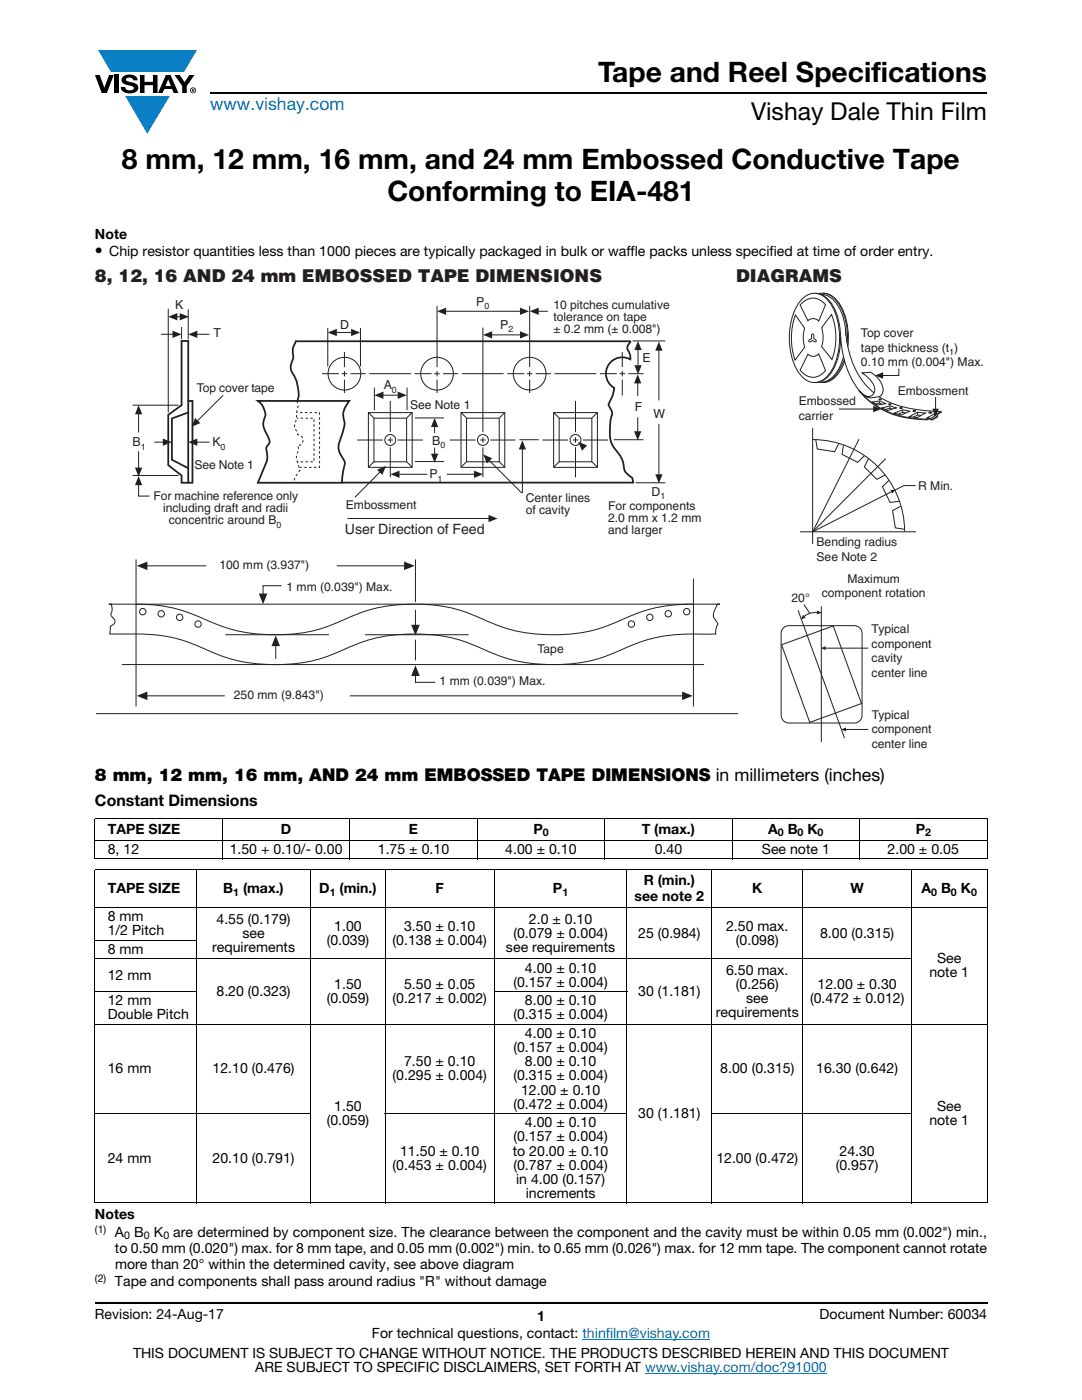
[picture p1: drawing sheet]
<svg xmlns="http://www.w3.org/2000/svg" width="216mm" height="279mm" viewBox="0 0 216 279" stroke-linecap="round" stroke-linejoin="round" font-family="sans-serif">
<g fill="#0a7fc3">
<path d="M19.6 10h19.7l-2.6 4.3h-1.1h-13.5z"/>
<path d="M25 19.2h8.9l-4.5 7.5z"/>
</g>
<g fill="#000">
<path d="M18.9 15h1l.9 2.5 1-2.5h.9l-1.4 3.6h-1zM22.9 15h.9v3.6h-.9zM24.6 15.3a2.1 2.1 0 0 1 2.8 .3l.1 .4h-.9a.79 .79 0 0 0-.7-.5 .79 .79 0 0 0-.8 .4l.3 .3 1 .2a1.08 1.08 0 0 1 1.2 1 1.08 1.08 0 0 1-1.1 1.2 1.73 1.73 0 0 1-2.4-1.2h.9a.96 .96 0 0 0 .8 .6 .96 .96 0 0 0 .9-.4 1.31 1.31 0 0 0-1.2-.6 1.03 1.03 0 0 1-1.1-.6 1.03 1.03 0 0 1 .2-1.1zM27.9 15h.9v1.3h1.7v-1.3h.9v3.6h-.9v-1.6h-1.7v1.6h-.9zM34.8 15h1.1l.9 1.4 1-1.4h1l-1.5 2.2v1.4h-.9v-1.4z"/>
<path d="M33.6 15.9l.5 1.3h-1.1zM33.1 15l-1.6 3.6h1l.3-.8h1.5l.3 .8h1l-1.6-3.6z"/>
<path d="M38.4 17.8h.2v.2h-.2zM38.3 17.7v.7h.1v-.3l.4 .3-.2-.3 .2-.2-.1-.2z"/>
<path d="M38.1 18a.46 .46 0 0 1 .9 0 .46 .46 0 0 1-.9 0zM37.9 18a.6 .6 0 0 0 1.2 0 .6 .6 0 0 0-1.2 0z"/>
</g>
<path d="M42 18.6h155M18.9 260h178.1" fill="none" stroke="#000" stroke-width=".36"/>
<path d="M116.2 267.3h25.5M128.7 274h36.3" fill="none" stroke="#007ec4" stroke-width=".2"/>
<g fill="none" stroke="#000" stroke-width=".2">
<path d="M18.9 163.3h178.1M18.9 167.7h178.1M18.9 171.4h178.1M18.9 173.5h178.1M18.9 163.4v7.9M18.9 173.6v66.3M39.1 173.4v66.7M44.4 163.2v8.3M62 173.4v66.7M69.8 163.2v8.3M76.8 173.4v66.7M95.2 163.2v8.3"/>
<path d="M98.7 173.4v66.7M120.7 163.2v8.3M125.1 173.4v66.7M142 173.4v66.7M146.1 163.2v8.3M160.2 173.4v66.7M171.5 163.2v8.3M181.9 173.4v66.7M197 163.4v7.9M197 173.6v66.3M18.9 181.1h178.1M18.9 187.6h20.3"/>
<path d="M18.9 191.3h163.1M18.9 197.9h20.3M98.6 197.9h26.6M18.9 204.4h178.1M18.9 222.2h43.2M76.8 222.2h48.4M141.9 222.2h40.1M18.9 240h178.1"/>
</g>
<path d="M18.9 53.3h177.4v96.5h-177.4z" fill="#fff"/>
<path d="M167.4 81.6h6.9" fill="none" stroke="#231f20" stroke-width=".2"/>
<path d="M174.2 81l1.7 .6-1.7 .7z" fill-rule="evenodd" fill="#231f20"/>
<path d="M159.8 60a3.3 3.3 0 0 1 5.4 0 13.4 13.4 0 0 1 1.5 12.3 5.9 5.9 0 0 1-3.4 4 3.8 3.8 0 0 1-4.1-2.1 14 14 0 0 1 0-13.5zM162.7 58.5a4.6 4.6 0 0 1 3.8 3.1 14.2 14.2 0 0 1-.5 12.6 4.2 4.2 0 0 1-3.3 2.1M158.7 62.9l1.9 2.6a6.5 6.5 0 0 0 0 3.8l-2 2.6a13.7 13.7 0 0 1 .1-9zM160 60.5a2.98 2.98 0 0 1 4.7 .3l-1.3 3.3a1.51 1.51 0 0 0-2.2-.1l-1.5-3.1zM161.2 70.7a1.48 1.48 0 0 0 2.2-.1l1.3 3.4a3 3 0 0 1-5-.1zM162 66.7l.4 .1v.8l.4 .3v.3l-.7-.2-.5 .2-.2-.1v-.2l.5-.3zM165.9 62.8a12.6 12.6 0 0 1 .1 8.9l-2.1-2.5a6 6 0 0 0 0-3.8zM172.3 79a17.8 17.8 0 0 0 12.7 4.7l.4-.2 .5 .2 1.1-.6v-.5l.8-.4M186.5 82.6l-.1 .5-.8 .4M187 82.6h-.6l-1.5 .8 .5 .1" fill="none" stroke="#231f20" stroke-width=".2"/>
<path d="M185.3 82.4l.3-.2 .3 .2-.3 .1z" fill="#fff"/>
<path d="M185.3 82.4l.3-.2 .3 .2-.3 .1z" fill="none" stroke="#231f20" stroke-width=".2"/>
<path d="M182.2 82h.5z" fill="#fff"/>
<path d="M182.2 82h.5z" fill="none" stroke="#231f20" stroke-width=".2"/>
<path d="M177.3 80.7h.5z" fill="#fff"/>
<path d="M177.3 80.7h.5z" fill="none" stroke="#231f20" stroke-width=".2"/>
<path d="M175.4 79.7h.4z" fill="#fff"/>
<path d="M175.4 79.7h.4z" fill="none" stroke="#231f20" stroke-width=".2"/>
<path d="M179.5 81.4h.5z" fill="#fff"/>
<g fill="none" stroke="#231f20" stroke-width=".2">
<path d="M172 74.4l1.7-.1a4.1 4.1 0 0 1 2.5 3.9l-.6 .9-1.8 .3a2.69 2.69 0 0 1-2.4-1.5l.4 .4a1.52 1.52 0 0 0 2.6 .1 2.28 2.28 0 0 0-.6-2.4zM179.3 73.6v1.3h-3.2M174.1 80.2l1.5-.2 1.1 .6-1.6 .2zM174.7 80.6l.8-.1 .5 .2M175.5 80.1v.3M176 81.4l1.6-.4 1.3 .4-1.7 .5zM177.6 81l-.1 .4M178.1 81.6l-.6-.1-.8 .2M178.4 82.5l1.7-.7 1.4 .3-1.6 .7zM179.5 81.4h.5zM180.1 81.8v.5M180.7 82.4l-.6-.1-.8 .3"/>
<path d="M181.4 83.2l1.7-.9 1.6 .1-1.7 .9zM183.1 82.3v.5M183.8 82.9l-.7-.1-.8 .4"/>
</g>
<path d="M174.6 74.9l1.6-.6v1.3z" fill-rule="evenodd" fill="#231f20"/>
<path d="M186.7 79.2v2.5" fill="none" stroke="#231f20" stroke-width=".2"/>
<path d="M186 81.6h1.3l-.6 1.6z" fill-rule="evenodd" fill="#231f20"/>
<g fill="none" stroke="#231f20" stroke-width=".2">
<path d="M163.3 58.6a3.6 3.6 0 0 1 4.1 2.1 13.1 13.1 0 0 1 1.6 7.8M163.8 58.7a4.5 4.5 0 0 1 3.7 2.8 12.1 12.1 0 0 1 1.3 5.5M164.3 58.5a4.6 4.6 0 0 1 3.8 3.1 14.8 14.8 0 0 1 1.1 7.7M167.7 67.2a17.5 17.5 0 0 0 5.6 12.8 16.6 16.6 0 0 0 10.3 3.7l1.4 .1 .4-.2 .6 .2 1.1-.6v-.5l.7-.4v-.2a24 24 0 0 1-12.4-2.9M168.3 71.2a6.4 6.4 0 0 1-3.9 5l-.7 .1M168.5 71.7a6.4 6.4 0 0 1-3.8 4.5h-1.4M168.6 72.1a6.1 6.1 0 0 1-3.7 4.2h-.6M168.7 65.8a17.9 17.9 0 0 0 4.5 11.6l1.2 1M162.2 85.4v23.2M162.2 87.7a18.3 18.3 0 0 1 18.3 18.4M162.8 87.8l.3 1.8 3.4 .5 .9-1.6M168.3 88.9l-.3 1.8 3.1 1.6 1.3-1.3"/>
<path d="M171.4 87.6l-9.2 18.5M173.3 91.5l-.8 1.7 2.4 2.5 1.7-.9M176.7 91.5l-14.5 14.6M177.4 95.8l-1.3 1.3 1.5 3.2 1.8-.3M177.9 98.1l-15.7 8M159.6 106.1h23.2M179.7 101l-1.6 .9 .6 3.4 1.8 .3"/>
</g>
<path d="M177.7 97.8l1-.1-.7 .8z" fill-rule="evenodd" fill="#231f20"/>
<path d="M182.7 96.9h-2.3l-2.1 1.1M155.9 128.7l10.4-3.8 5.6 15.5-10.3 3.8zM156.5 125.2l.9-.3h13.1a1.54 1.54 0 0 1 1.5 1.5v16.4a1.54 1.54 0 0 1-1.5 1.5h-13.1a1.54 1.54 0 0 1-1.5-1.5v-16.4v-.5zM159.2 121.8l9.3 25.5M163.1 122.2l-1.4 .2-1.2 .6M163.9 121v27.1" fill="none" stroke="#231f20" stroke-width=".2"/>
<g fill="#231f20">
<path d="M163 121.8l1 .5-1 .3z" fill-rule="evenodd"/>
<path d="M160.2 122.7l.6 .6-1 .3z" fill-rule="evenodd"/>
</g>
<path d="M164.7 129.4h8.5" fill="none" stroke="#231f20" stroke-width=".2"/>
<path d="M163.8 129.4l.9-.4v.7z" fill-rule="evenodd" fill="#231f20"/>
<path d="M168.8 145.6h4.4" fill="none" stroke="#231f20" stroke-width=".2"/>
<path d="M167.9 145.6l.9-.4v.8z" fill-rule="evenodd" fill="#231f20"/>
<g fill="none" stroke="#231f20" stroke-width=".2">
<path d="M96.4 65.4v20.8M71.3 87.8h5.1M73.5 82.3h8.7v11h-8.7zM73.6 82.4l1 1M74.6 92.2l-1 1M74.6 83.5h6.5v8.7h-6.5zM77.9 80v6.2M77.9 89.3v6M79.4 87.8h5M81.2 92.2l1 1M82.2 82.4l-1 1M89.7 87.8h5.2"/>
<path d="M92 82.3h8.7v11h-8.7zM92 82.4l1.1 1M93.1 92.2l-1.1 1M93.1 83.5h6.5v8.7h-6.5zM95.8 87.8h1.1M96.4 89.3v6M96.4 87.3v1.1M97.8 87.8h5M99.6 92.2l1.1 1M100.7 82.4l-1.1 1M108.2 87.8h5.2M110.5 82.3h8.7v11h-8.7z"/>
<path d="M110.5 82.4l1 1M111.5 92.2l-1 1M111.6 83.5h6.5v8.7h-6.5zM114.3 87.8h1.1M114.8 80v6.2M114.8 89.3v6M114.8 87.3v1.1M116.3 87.8h5M118.1 92.2l1.1 1M119.2 82.4l-1.1 1M160.4 120.7l1.2 1.8"/>
<circle cx="77.9" cy="87.8" r="1.09"/>
<circle cx="96.4" cy="87.8" r="1.09"/>
<circle cx="114.8" cy="87.8" r="1.09"/>
</g>
<path d="M55 82.3h8.8v11h-8.8zM56.1 83.5h6.6v8.7h-6.6z" fill="none" stroke="#231f20" stroke-width=".2" stroke-dasharray=".5 .5" stroke-linecap="butt"/>
<path d="M54.6 81.8h4.7v12h-4.7z" fill="#fff"/>
<g fill="none" stroke="#231f20" stroke-width=".2">
<path d="M64.3 74.6h3.3M68.2 74.6h1.1M68.7 70.2v3M68.7 74v1.1M68.7 75.8v2.6M69.9 74.6h3.1M82.7 74.6h3.4M86.7 74.6h1.1M87.2 61v12.2M87.2 74v1.1M87.2 75.8v2.6M88.4 74.6h3"/>
<path d="M101.2 74.6h3.4M105.1 74.6h1.1M105.7 61v12.2M105.7 74v1.1M105.7 75.8v2.6M106.9 74.6h3M119.7 74.6h3.4M123.6 74.6h1.1M124.2 70.2v3M124.2 74v1.1M124.2 75.8v3.1M125.4 74.6h3"/>
<path d="M75.9 94.2l-5.1 5.1M77.3 87.8h1.1M77.9 87.3v1.1M103.6 87.8h3.9M122.5 87.8h5.9"/>
<circle cx="68.7" cy="74.6" r="3.3"/>
<circle cx="87.2" cy="74.6" r="3.3"/>
<circle cx="105.7" cy="74.6" r="3.3"/>
</g>
<path d="M59.4 80a7.8 7.8 0 0 0-1.3-6.1 3.6 3.6 0 0 1 .4-2.4v-.4a3.9 3.9 0 0 1 .5-3h66.6l.2 .1-.1 .1a1.44 1.44 0 0 0-.1 2.2l.2 1.2a3.3 3.3 0 0 0-4.5 1.3 3.3 3.3 0 0 0 1.3 4.4l-.3 1.5-.5 1a1.15 1.15 0 0 0 0 1.7 1.54 1.54 0 0 1 .1 1.7l-.2 2.2a5.4 5.4 0 0 0 1.6 4.8 9.1 9.1 0 0 1 1.4 3.8l1.5 1.3 .2 .9h-58.2M51.5 80h18.2a4.1 4.1 0 0 0-.9 4.5l-.3 1.4a10.9 10.9 0 0 0-1 3.5l.5 1.4a2.37 2.37 0 0 1 .7 2.1l-.4 2.1-.1 1.3h-16.7l1.8-4.3v-.8l-.2-1.5 .2-.7a1.13 1.13 0 0 0 .3-1.5l-.2-.6a3.6 3.6 0 0 1-.4-4 3.8 3.8 0 0 0-1.5-2.9z" fill="none" stroke="#231f20" stroke-width=".35"/>
<path d="M59.2 80l.1 .1a2.77 2.77 0 0 1-.1 2.3l-.1 1.2a2.13 2.13 0 0 0 0 2.3l.3 .8a1.09 1.09 0 0 1 1.1 1.1 1.09 1.09 0 0 1-1.1 1.1l.1 .2a2.09 2.09 0 0 1-.3 1.7 6.1 6.1 0 0 0 .6 3.1l-.8 1.2-.5 1.2" fill="none" stroke="#231f20" stroke-width=".2" stroke-dasharray=".5 .5" stroke-linecap="butt"/>
<path d="M75.3 93.7l1.7-.7-.7 1.8z" fill-rule="evenodd" fill="#231f20"/>
<path d="M79.6 94.7h5.7" fill="none" stroke="#231f20" stroke-width=".2"/>
<path d="M77.9 94.7l1.8-.8v1.5z" fill-rule="evenodd" fill="#231f20"/>
<path d="M89.1 94.7h5.6" fill="none" stroke="#231f20" stroke-width=".2"/>
<path d="M94.6 93.9l1.8 .8-1.8 .7z" fill-rule="evenodd" fill="#231f20"/>
<path d="M82.8 83.4h5.8M82.8 92.1h5.8M86.7 85.1v1.3" fill="none" stroke="#231f20" stroke-width=".2"/>
<path d="M86.7 83.4l.7 1.8h-1.4z" fill-rule="evenodd" fill="#231f20"/>
<path d="M86.7 89.3v1.4" fill="none" stroke="#231f20" stroke-width=".2"/>
<path d="M86 90.5h1.4l-.7 1.9z" fill-rule="evenodd" fill="#231f20"/>
<path d="M97.6 91.9l6.5 6.5" fill="none" stroke="#231f20" stroke-width=".2"/>
<path d="M96.4 90.7l1.8 .7-1 1.1z" fill-rule="evenodd" fill="#231f20"/>
<path d="M104.2 89.6v8.8" fill="none" stroke="#231f20" stroke-width=".2"/>
<path d="M104.2 87.9l.8 1.8h-1.5z" fill-rule="evenodd" fill="#231f20"/>
<path d="M74.7 77.4v4.4M76.4 78.9h3.1M81.2 77.4v4.4" fill="none" stroke="#231f20" stroke-width=".2"/>
<g fill="#231f20">
<path d="M74.7 78.9l1.8-.8v1.5z" fill-rule="evenodd"/>
<path d="M79.4 78.1l1.8 .8-1.8 .7z" fill-rule="evenodd"/>
</g>
<path d="M65.4 65.4v7.7M67.1 66.4h3.1M71.9 65.4v7.7" fill="none" stroke="#231f20" stroke-width=".2"/>
<g fill="#231f20">
<path d="M65.4 66.4l1.8-.8v1.5z" fill-rule="evenodd"/>
<path d="M70.1 65.6l1.8 .8-1.8 .7z" fill-rule="evenodd"/>
</g>
<path d="M73.7 74.6h8.3M92.2 74.6h8.3M98.1 66.8h5.8M110.6 74.6h8.4" fill="none" stroke="#231f20" stroke-width=".2"/>
<g fill="#231f20">
<path d="M96.4 66.8l1.8-.7v1.5z" fill-rule="evenodd"/>
<path d="M103.8 66.1l1.8 .7-1.8 .8z" fill-rule="evenodd"/>
</g>
<path d="M88.9 62.1h15" fill="none" stroke="#231f20" stroke-width=".2"/>
<g fill="#231f20">
<path d="M87.2 62.1l1.8-.7v1.4z" fill-rule="evenodd"/>
<path d="M103.8 61.4l1.8 .7-1.8 .7z" fill-rule="evenodd"/>
</g>
<path d="M127.3 76.4v2.6" fill="none" stroke="#231f20" stroke-width=".2"/>
<path d="M127.2 74.7l.8 1.8h-1.5z" fill-rule="evenodd" fill="#231f20"/>
<path d="M127.3 83.3v2.9" fill="none" stroke="#231f20" stroke-width=".2"/>
<path d="M126.5 86.1h1.5l-.8 1.8z" fill-rule="evenodd" fill="#231f20"/>
<path d="M126.2 68h6.5M131.5 69.9v10M126.8 96.3h5.9" fill="none" stroke="#231f20" stroke-width=".2"/>
<path d="M131.5 68.2l.7 1.8h-1.4z" fill-rule="evenodd" fill="#231f20"/>
<path d="M131.5 84.6v10.2" fill="none" stroke="#231f20" stroke-width=".2"/>
<path d="M130.8 94.7h1.4l-.7 1.8z" fill-rule="evenodd" fill="#231f20"/>
<path d="M127.3 69.7v3.3" fill="none" stroke="#231f20" stroke-width=".2"/>
<g fill="#231f20">
<path d="M127.3 68.1l.7 1.8h-1.4z" fill-rule="evenodd"/>
<path d="M126.6 72.9h1.4l-.7 1.8z" fill-rule="evenodd"/>
</g>
<path d="M107.4 62.1h1.9" fill="none" stroke="#231f20" stroke-width=".2"/>
<g fill="#231f20">
<path d="M105.7 62.1l1.8-.7v1.4z" fill-rule="evenodd"/>
<path d="M115.4 88.1l1.8 .8-1.1 1z" fill-rule="evenodd"/>
</g>
<path d="M37.6 80h.8v16.3h-.8zM37.6 82.3l-3.3 1.2v8.2l3.3 1.7M37.6 80v-12h-1.4v12.9l-2.6 1.9v10l2.6 2.1v1.4h1.4" fill="none" stroke="#231f20" stroke-width=".35"/>
<path d="M26.4 80.9h9.2M26.4 94.9h9.2M27.7 82.6v3.7" fill="none" stroke="#231f20" stroke-width=".2"/>
<path d="M27.7 80.9l.7 1.8h-1.5z" fill-rule="evenodd" fill="#231f20"/>
<path d="M27.7 90.1v3.3" fill="none" stroke="#231f20" stroke-width=".2"/>
<path d="M26.9 93.3h1.5l-.7 1.8z" fill-rule="evenodd" fill="#231f20"/>
<path d="M39.3 88.2h2.5" fill="none" stroke="#231f20" stroke-width=".2"/>
<path d="M37.6 88.2l1.8-.7v1.5z" fill-rule="evenodd" fill="#231f20"/>
<path d="M30.8 88.2h1.8" fill="none" stroke="#231f20" stroke-width=".2"/>
<path d="M32.5 87.5l1.8 .7-1.8 .8z" fill-rule="evenodd" fill="#231f20"/>
<path d="M44.5 78.9l-5.1 5.1" fill="none" stroke="#231f20" stroke-width=".2"/>
<path d="M38.9 83.4l1.1 1-1.8 .8z" fill-rule="evenodd" fill="#231f20"/>
<path d="M33.6 61.6v20.7M35.3 63.2h.7M36.2 65.3v2.4M37.6 61.8v5.9" fill="none" stroke="#231f20" stroke-width=".2"/>
<g fill="#231f20">
<path d="M33.6 63.2l1.8-.7v1.4z" fill-rule="evenodd"/>
<path d="M35.9 62.5l1.8 .7-1.8 .7z" fill-rule="evenodd"/>
</g>
<path d="M39.3 66.7h2.5" fill="none" stroke="#231f20" stroke-width=".2"/>
<path d="M37.6 66.7l1.8-.7v1.4z" fill-rule="evenodd" fill="#231f20"/>
<path d="M32.1 66.7h2.4" fill="none" stroke="#231f20" stroke-width=".2"/>
<path d="M34.4 66l1.8 .7-1.8 .7z" fill-rule="evenodd" fill="#231f20"/>
<path d="M27.7 96.7v2.3h2.1" fill="none" stroke="#231f20" stroke-width=".2"/>
<path d="M27.7 95l.7 1.8h-1.5z" fill-rule="evenodd" fill="#231f20"/>
<path d="M69.3 103.5h28.3" fill="none" stroke="#231f20" stroke-width=".2"/>
<path d="M97.5 102.8l1.8 .7-1.8 .7z" fill-rule="evenodd" fill="#231f20"/>
<path d="M27.1 111.6v29.4M138.4 115.5v25.5M21.7 120.6h.9a43.7 43.7 0 0 1 13.4 1.1l1.3 .5a77.6 77.6 0 0 0 10.1 3.7 32.7 32.7 0 0 0 21.3-2.3 33 33 0 0 1 26.6-.5 33.5 33.5 0 0 0 30.1 0 30.9 30.9 0 0 1 14.8-2.5h3.4h-.4l-.3 .5a2.22 2.22 0 0 0-.1 2.7l.5 .7-.5 1.1v.9l-.9 .1a55.7 55.7 0 0 0-11.3 .7 75.9 75.9 0 0 0-10 3.7 33.3 33.3 0 0 1-25.3-1.9 32.8 32.8 0 0 0-24.2-.5 40.3 40.3 0 0 1-12 3.8 32.5 32.5 0 0 1-19.3-3.3 28.3 28.3 0 0 0-12.5-2.6h-5.4l.1-1.5 .2-.1a.9 .9 0 0 0 .7-.7 .9 .9 0 0 0-.4-1 .9 .9 0 0 1-.1-1.3l-.2-1.3zM24.3 132.6h116.2M27.1 120.6h111.1M82.9 121.7v3.1" fill="none" stroke="#231f20" stroke-width=".2"/>
<path d="M82.1 124.7h1.6l-.8 2.1z" fill-rule="evenodd" fill="#231f20"/>
<path d="M82.9 134.8v1.4h4M82.9 127.7v4.1" fill="none" stroke="#231f20" stroke-width=".2"/>
<path d="M82.9 132.8l.8 2.1h-1.6z" fill-rule="evenodd" fill="#231f20"/>
<path d="M56.2 116.9h-3.7v1.7" fill="none" stroke="#231f20" stroke-width=".2"/>
<path d="M51.6 118.5h1.7l-.8 2.1z" fill-rule="evenodd" fill="#231f20"/>
<path d="M55 128.8v2.7" fill="none" stroke="#231f20" stroke-width=".2"/>
<path d="M55 126.8l.9 2.1h-1.7z" fill-rule="evenodd" fill="#231f20"/>
<path d="M29.3 112.9h11.9M82.9 111.6v8.6M45 126.7h20.6M72.9 126.7h20.6" fill="none" stroke="#231f20" stroke-width=".2"/>
<path d="M27.3 112.9l2.1-.8v1.7z" fill-rule="evenodd" fill="#231f20"/>
<path d="M67.2 112.9h13.6" fill="none" stroke="#231f20" stroke-width=".2"/>
<path d="M80.6 112.1l2.2 .8-2.2 .9z" fill-rule="evenodd" fill="#231f20"/>
<path d="M29.3 138.9h15.5" fill="none" stroke="#231f20" stroke-width=".2"/>
<path d="M27.3 138.9l2.1-.9v1.7z" fill-rule="evenodd" fill="#231f20"/>
<path d="M69.8 138.9h66.4" fill="none" stroke="#231f20" stroke-width=".2"/>
<path d="M136.1 138l2.1 .9-2.1 .8z" fill-rule="evenodd" fill="#231f20"/>
<g fill="none" stroke="#231f20" stroke-width=".2">
<path d="M19.2 142.4h128.1"/>
<circle cx="28.5" cy="122.1" r=".64"/>
<circle cx="32.2" cy="122.5" r=".64"/>
<circle cx="35.8" cy="123.2" r=".64"/>
<circle cx="39.5" cy="124.5" r=".64"/>
<circle cx="126" cy="124.5" r=".64"/>
<circle cx="129.7" cy="123.2" r=".64"/>
<circle cx="133.3" cy="122.5" r=".64"/>
<circle cx="137" cy="122.1" r=".64"/>
</g>
<g font-size="5.6">
<text x="119.4" y="16.4">Tape and Reel Specifications</text>
<text x="24.3" y="33.8">8 mm, 12 mm, 16 mm, and 24 mm Embossed Conductive Tape</text>
<text x="77.3" y="40.1">Conforming to EIA-481</text>
</g>
<text font-size="4.9" x="149.9" y="24">Vishay Dale Thin Film</text>
<text font-size="3.5" fill="#007ec4" x="42" y="21.9">www.vishay.com</text>
<g font-size="3.5" fill="#231f20">
<text x="18.9" y="56.3">8, 12, 16 AND 24 mm EMBOSSED TAPE DIMENSIONS</text>
<text x="146.9" y="56.3">DIAGRAMS</text>
</g>
<text font-size="3.5" x="18.9" y="155.8">8 mm, 12 mm, 16 mm, AND 24 mm EMBOSSED TAPE DIMENSIONS in millimeters (inches)</text>
<g font-size="3.2">
<text x="18.9" y="51.2">•</text>
<text x="18.9" y="160.8">Constant Dimensions</text>
</g>
<g font-size="2.8">
<text x="18.9" y="47.6">Note</text>
<text x="21.8" y="51.2">Chip resistor quantities less than 1000 pieces are typically packaged in bulk or waffle packs unless specified at time of order entry.</text>
<text x="21.5" y="166.4">TAPE SIZE</text>
<text x="56" y="166.4">D</text>
<text x="81.6" y="166.4">E</text>
<text x="106.4" y="166.4">P</text>
<text x="128.1" y="166.4">T (max.)</text>
<text x="153.3" y="166.4">A B K</text>
<text x="182.7" y="166.4">P</text>
<text x="21.5" y="170.5">8, 12</text>
<text x="45.8" y="170.5">1.50 + 0.10/- 0.00</text>
<text x="75.4" y="170.5">1.75 ± 0.10</text>
<text x="100.8" y="170.5">4.00 ± 0.10</text>
<text x="130.6" y="170.5">0.40</text>
<text x="152" y="170.5">See note 1</text>
<text x="177.1" y="170.5">2.00 ± 0.05</text>
<text x="21.5" y="178.2">TAPE SIZE</text>
<text x="44.6" y="178.2">B (max.)</text>
<text x="63.7" y="178.2">D (min.)</text>
<text x="86.9" y="178.2">F</text>
<text x="110.3" y="178.2">P</text>
<text x="126.6" y="179.8">see note 2</text>
<text x="128.4" y="176.6">R (min.)</text>
<text x="150.1" y="178.2">K</text>
<text x="169.7" y="178.2">W</text>
<text x="183.9" y="178.2">A B K</text>
<text x="21.5" y="183.9">8 mm</text>
<text x="43.2" y="184.3">4.55 (0.179)</text>
<text x="66.7" y="185.7">1.00</text>
<text x="80.6" y="185.7">3.50 ± 0.10</text>
<text x="105.5" y="184.3">2.0 ± 0.10</text>
<text x="144.9" y="185.7">2.50 max.</text>
<text x="21.5" y="186.7">1/2 Pitch</text>
<text x="21.5" y="190.4">8 mm</text>
<text x="42.3" y="189.9">requirements</text>
<text x="48.4" y="187.1">see</text>
<text x="65.2" y="188.6">(0.039)</text>
<text x="78.3" y="188.6">(0.138 ± 0.004)</text>
<text x="101" y="189.9">see requirements</text>
<text x="102.4" y="187.1">(0.079 ± 0.004)</text>
<text x="127.3" y="187.1">25 (0.984)</text>
<text x="146.9" y="188.6">(0.098)</text>
<text x="163.6" y="187.1">8.00 (0.315)</text>
<text x="21.5" y="195.5">12 mm</text>
<text x="66.7" y="197.4">1.50</text>
<text x="80.6" y="197.4">5.50 ± 0.05</text>
<text x="102.4" y="196.9">(0.157 ± 0.004)</text>
<text x="104.8" y="194.1">4.00 ± 0.10</text>
<text x="144.9" y="194.5">6.50 max.</text>
<text x="146.9" y="197.4">(0.256)</text>
<text x="163.1" y="197.4">12.00 ± 0.30</text>
<text x="185.4" y="195.1">note 1</text>
<text x="187" y="192.3">See</text>
<text x="21.5" y="200.6">12 mm</text>
<text x="21.5" y="203.5">Double Pitch</text>
<text x="43.2" y="198.8">8.20 (0.323)</text>
<text x="65.2" y="200.2">(0.059)</text>
<text x="78.3" y="200.2">(0.217 ± 0.002)</text>
<text x="102.4" y="203.5">(0.315 ± 0.004)</text>
<text x="104.8" y="200.6">8.00 ± 0.10</text>
<text x="127.3" y="198.8">30 (1.181)</text>
<text x="142.8" y="203">requirements</text>
<text x="148.9" y="200.2">see</text>
<text x="161.6" y="200.2">(0.472 ± 0.012)</text>
<text x="102.4" y="210">(0.157 ± 0.004)</text>
<text x="104.8" y="207.2">4.00 ± 0.10</text>
<text x="21.5" y="214.2">16 mm</text>
<text x="42.4" y="214.2">12.10 (0.476)</text>
<text x="78.3" y="215.6">(0.295 ± 0.004)</text>
<text x="80.6" y="212.8">7.50 ± 0.10</text>
<text x="102.4" y="215.6">(0.315 ± 0.004)</text>
<text x="104.8" y="212.8">8.00 ± 0.10</text>
<text x="143.7" y="214.2">8.00 (0.315)</text>
<text x="162.9" y="214.2">16.30 (0.642)</text>
<text x="66.7" y="221.7">1.50</text>
<text x="102.4" y="221.3">(0.472 ± 0.004)</text>
<text x="104" y="218.4">12.00 ± 0.10</text>
<text x="187" y="221.7">See</text>
<text x="65.2" y="224.5">(0.059)</text>
<text x="102.4" y="227.8">(0.157 ± 0.004)</text>
<text x="104.8" y="225">4.00 ± 0.10</text>
<text x="127.3" y="223.1">30 (1.181)</text>
<text x="185.4" y="224.5">note 1</text>
<text x="21.5" y="232">24 mm</text>
<text x="42.4" y="232">20.10 (0.791)</text>
<text x="78.3" y="233.4">(0.453 ± 0.004)</text>
<text x="79.8" y="230.6">11.50 ± 0.10</text>
<text x="102.3" y="230.6">to 20.00 ± 0.10</text>
<text x="102.4" y="233.4">(0.787 ± 0.004)</text>
<text x="142.9" y="232">12.00 (0.472)</text>
<text x="166.8" y="233.4">(0.957)</text>
<text x="167.5" y="230.6">24.30</text>
<text x="103" y="236.3">in 4.00 (0.157)</text>
<text x="104.9" y="239.1">increments</text>
<text x="18.9" y="243.3">Notes</text>
<text x="22.9" y="246.8">A B</text>
<text x="22.9" y="250">to 0.50 mm (0.020&quot;) max. for 8 mm tape, and 0.05 mm (0.002&quot;) min. to 0.65 mm (0.026&quot;) max. for 12 mm tape. The component cannot rotate</text>
<text x="30.7" y="246.8">K</text>
<text x="34.6" y="246.8">are determined by component size. The clearance between the component and the cavity must be within 0.05 mm (0.002&quot;) min.,</text>
<text x="22.9" y="256.7">Tape and components shall pass around radius &quot;R&quot; without damage</text>
<text x="22.9" y="253.2">more than 20° within the determined cavity, see above diagram</text>
<text x="18.9" y="263.3">Revision: 24-Aug-17</text>
<text x="107.2" y="263.6">1</text>
<text x="163.6" y="263.3">Document Number: 60034</text>
<text x="74.2" y="267.1">For technical questions, contact: thinfilm@vishay.com</text>
<text x="26.5" y="271">THIS DOCUMENT IS SUBJECT TO CHANGE WITHOUT NOTICE. THE PRODUCTS DESCRIBED HEREIN AND THIS DOCUMENT</text>
<text x="50.9" y="273.8">ARE SUBJECT TO SPECIFIC DISCLAIMERS, SET FORTH AT www.vishay.com/doc?91000</text>
</g>
<text font-size="2.8" fill="#231f20" x="68.8" y="106.5">User Direction of Feed</text>
<g font-size="2.5" fill="#231f20">
<text x="34.9" y="61.6">K</text>
<text x="67.9" y="65.6">D</text>
<text x="95" y="61">P</text>
<text x="99.8" y="65.6">P</text>
<text x="42.6" y="67.3">T</text>
<text x="76.6" y="77.7">A</text>
<text x="128.2" y="72.2">E</text>
<text x="126.7" y="82">F</text>
<text x="130.4" y="83.4">W</text>
<text x="26.4" y="89.1">B</text>
<text x="42.4" y="89">K</text>
<text x="86.2" y="88.7">B</text>
<text x="85.7" y="95.4">P</text>
<text x="130" y="99">D</text>
</g>
<g font-size="2.4" fill="#231f20">
<text x="110.4" y="61.7">10 pitches cumulative</text>
<text x="110.4" y="64.1">tolerance on tape</text>
<text x="110.4" y="66.5">± 0.2 mm (± 0.008&quot;)</text>
<text x="171.8" y="67.3">Top cover</text>
<text x="171.8" y="70.2">tape thickness (t )</text>
<text x="171.8" y="73.1">0.10 mm (0.004&quot;) Max.</text>
<text x="39.3" y="78.1">Top cover tape</text>
<text x="81.8" y="81.7">See Note 1</text>
<text x="159.4" y="80.9">Embossed</text>
<text x="159.4" y="83.8">carrier</text>
<text x="179.1" y="78.8">Embossment</text>
<text x="38.8" y="93.7">See Note 1</text>
<text x="30.6" y="99.8">For machine reference only</text>
<text x="69" y="101.5">Embossment</text>
<text x="104.9" y="100.1">Center lines</text>
<text x="121.3" y="101.8">For components</text>
<text x="183.2" y="97.8">R Min.</text>
<text x="32.5" y="102.2">including draft and radii</text>
<text x="33.7" y="104.6">concentric around B</text>
<text x="104.9" y="102.5">of cavity</text>
<text x="121.3" y="104.2">2.0 mm x 1.2 mm</text>
<text x="121.3" y="106.6">and larger</text>
<text x="43.8" y="113.6">100 mm (3.937&quot;)</text>
<text x="162.9" y="109">Bending radius</text>
<text x="162.9" y="111.9">See Note 2</text>
<text x="57.2" y="117.9">1 mm (0.039&quot;) Max.</text>
<text x="164" y="119.1">component rotation</text>
<text x="169.1" y="116.4">Maximum</text>
<text x="157.9" y="120.2">20°</text>
<text x="107.3" y="130.2">Tape</text>
<text x="173.9" y="126.4">Typical</text>
<text x="173.9" y="129.3">component</text>
<text x="87.7" y="136.7">1 mm (0.039&quot;) Max.</text>
<text x="173.9" y="132.2">cavity</text>
<text x="173.9" y="135.1">center line</text>
<text x="46.7" y="139.6">250 mm (9.843&quot;)</text>
<text x="173.9" y="143.4">Typical</text>
<text x="173.9" y="146.3">component</text>
<text x="173.9" y="149.3">center line</text>
</g>
<g font-size="2.1">
<text x="108.3" y="166.9">0</text>
<text x="155.2" y="166.9">0</text>
<text x="159.2" y="166.9">0</text>
<text x="163.2" y="166.9">0</text>
<text x="184.6" y="166.9">2</text>
<text x="46.5" y="178.7">1</text>
<text x="65.8" y="178.7">1</text>
<text x="112.2" y="178.7">1</text>
<text x="185.8" y="178.7">0</text>
<text x="189.8" y="178.7">0</text>
<text x="193.8" y="178.7">0</text>
<text x="18.9" y="246">(1)</text>
<text x="24.8" y="247.4">0</text>
<text x="28.7" y="247.4">0</text>
<text x="32.6" y="247.4">0</text>
<text x="18.9" y="255.9">(2)</text>
</g>
<g font-size="1.8" fill="#231f20">
<text x="96.7" y="61.7">0</text>
<text x="101.5" y="66.3">2</text>
<text x="189.4" y="70.9">1</text>
<text x="78.2" y="78.4">0</text>
<text x="28.1" y="89.8">1</text>
<text x="44" y="89.7">0</text>
<text x="87.9" y="89.4">0</text>
<text x="87.3" y="96.1">1</text>
<text x="131.8" y="99.7">1</text>
<text x="55.2" y="105.3">0</text>
</g>
</svg>
